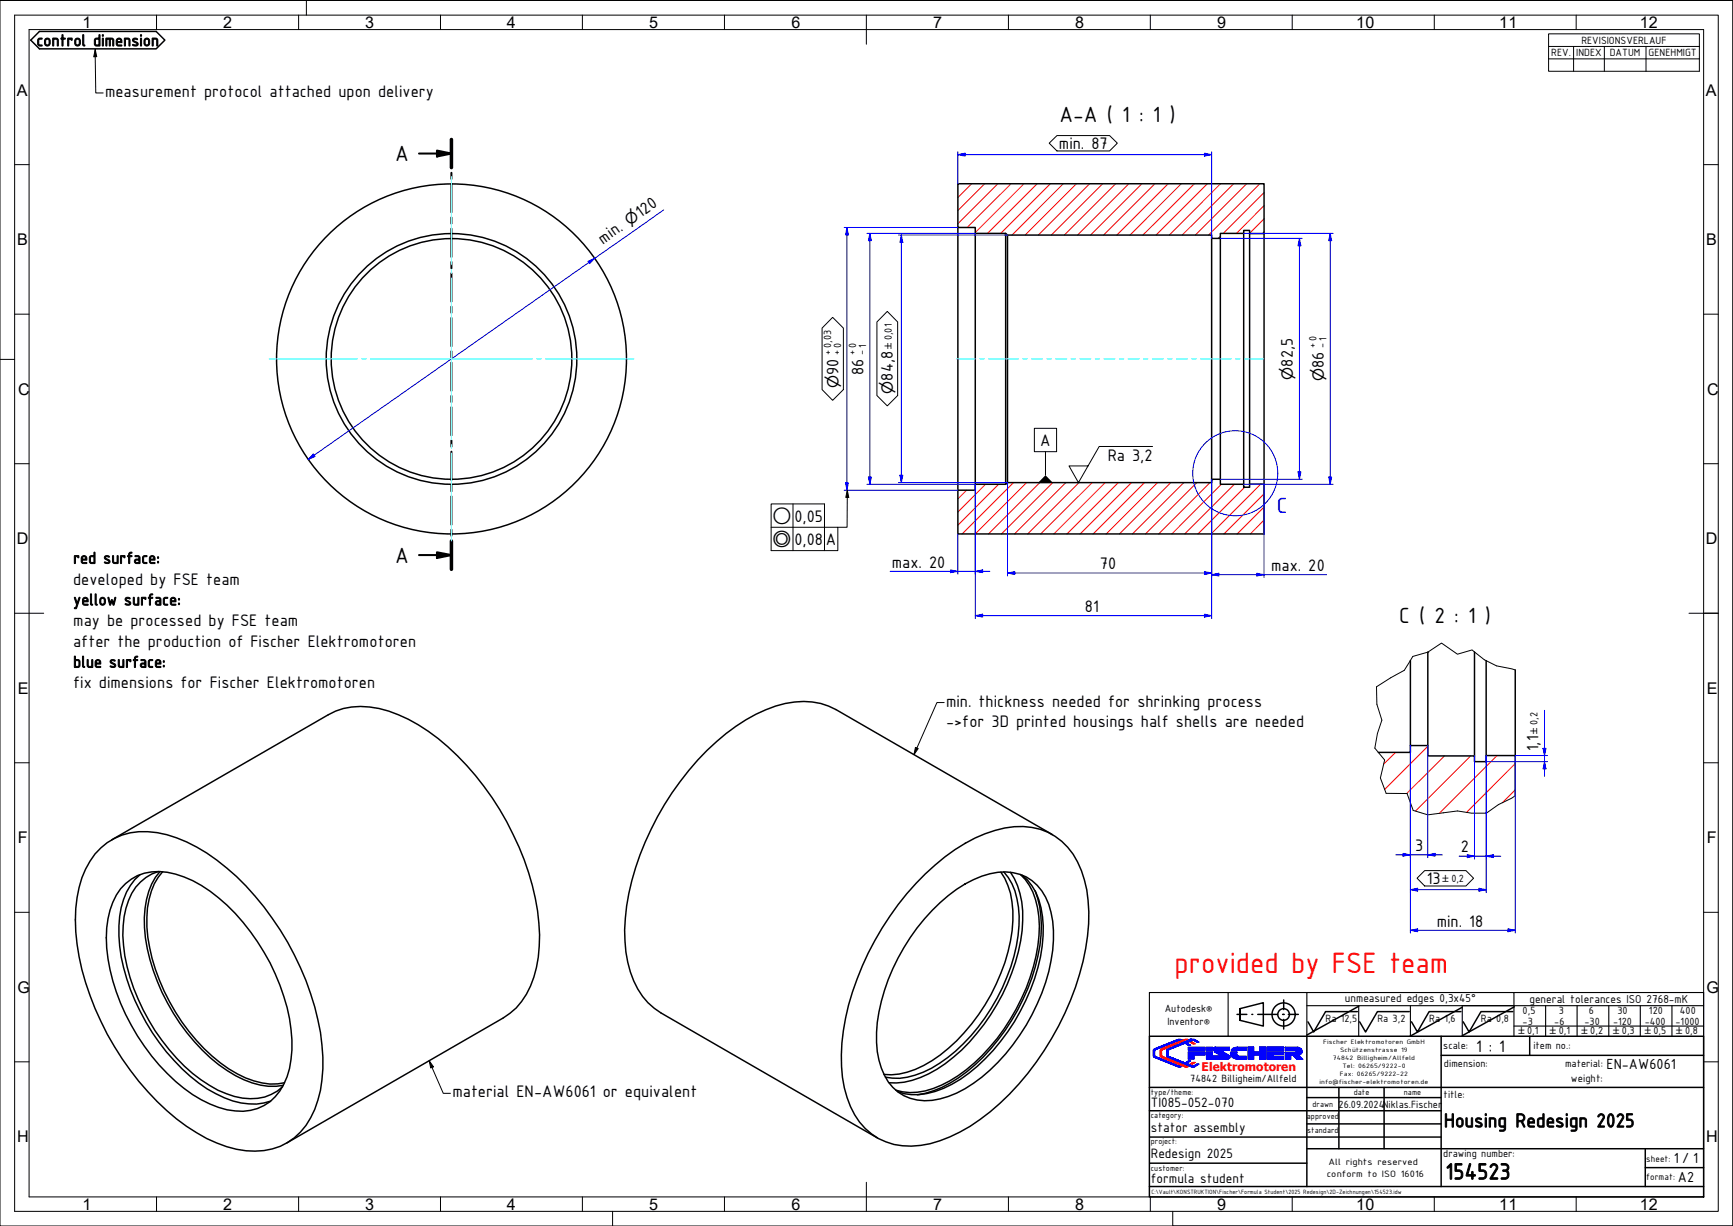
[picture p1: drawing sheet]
<svg xmlns="http://www.w3.org/2000/svg" width="594mm" height="420mm" viewBox="0 0 594 420" stroke-linecap="round" stroke-linejoin="round" font-family="sans-serif">
<!-- layer: Schraffur -->
<g fill="none" stroke="#f00" stroke-width=".34">
<path d="M328.6 63l-.2 .2M333.1 63l-4.7 4.7M337.6 63l-9.2 9.2M342.1 63l-13.7 13.7M346.6 63l-15.1 15M351 63l-16.7 16.7M355.5 63l-17 17M360 63l-17 17M364.5 63l-17.6 17.6M369 63l-17.6 17.6M373.5 63l-17.6 17.6M378 63l-17.6 17.6"/>
<path d="M382.5 63l-17.6 17.6M387 63l-17.6 17.6M391.5 63l-17.7 17.6M395.9 63l-17.6 17.6M400.4 63l-17.6 17.6M404.9 63l-17.6 17.6M409.4 63l-17.6 17.6M413.9 63l-17.6 17.6M418.4 63l-17.6 17.6M422.9 63l-17.6 17.6M427.4 63l-17.6 17.6M431.9 63l-17.6 17.6"/>
<path d="M433.3 79.5l-.5 .6M433.3 75l-4.9 5M433.3 70.5l-9.4 9.5M433.3 66l-13.9 14M418.3 81l-.7 .7M331.3 168l-2.9 3M337.8 166l-9.4 9.5M342.3 166l-13.9 14M347.4 165.4l-17.6 17.6M351.9 165.4l-17.6 17.6M356.4 165.4l-17.6 17.6M360.9 165.4l-17.6 17.6"/>
<path d="M365.4 165.4l-17.6 17.6M369.9 165.4l-17.6 17.6M374.4 165.4l-17.7 17.6M378.8 165.4l-17.5 17.6M383.3 165.4l-17.5 17.6M387.9 165.4l-17.6 17.6M392.3 165.4l-17.6 17.6M396.8 165.4l-17.6 17.6M401.3 165.4l-17.6 17.6M405.8 165.4l-17.6 17.6M410.3 165.4l-17.6 17.6M414.8 165.4l-17.6 17.6"/>
<path d="M415.9 164.3l-.5 .5M418.7 166l-17 17M423.2 166l-17.1 17M426.7 167l-16 16M432.2 165.9l-17 17.1M433.3 178.2l-4.7 4.8M433.3 173.8l-9.2 9.2M433.3 169.3l-13.7 13.7M433.3 182.7l-.2 .3M478.4 257.9l-4.1 4M489.5 255.8l-14.8 14.8M495.2 259.1l-13 12.8"/>
<path d="M504.1 259.1l-18.9 18.9M513.2 258.9l-19.8 19.8M519.4 270.7l-4.4 4.4M519.4 261.7l-16.7 16.7"/>
</g>
<!-- layer: Sichtbare Kanten(DIN) -->
<g fill="none" stroke="#000" stroke-width=".51">
<path d="M328.4 63h104.9v17.1h-4.9v-1.1h-2.1v1h-8v1.7h-2.9v-1.1h-70l-.7-.6h-10.4v-2h-5.9zM328.4 78v90M334.3 80v86M344.7 80v86M426.3 80v86M345.4 80.6v84.8M415.4 81.7v82.6M418.3 81.7v82.6M428.4 80.1v85.8M433.3 80.1v85.8M328.4 168h5.9v-2h10.4l.7-.6h70v-1.1h2.9v1.7h8v1h2.1v-1.1h4.9v17.1h-104.9zM483.5 226.4v29.1"/>
<path d="M489.5 223.5v32M505.5 223.4v35.7M509.5 226.4v32.5M519.4 229.6v29.3M472.5 257.9h11v-2.4h6v3.6h16v1.9h4v-2.1h9.9v13.8M34.6 290.6a21.8 21.8 0 0 1 19.2-5.3 54.9 54.9 0 0 1 27.3 15.1 97.6 97.6 0 0 1 29.3 57.7 44.3 44.3 0 0 1-3.9 25 21.3 21.3 0 0 1-22.2 11.3 50.2 50.2 0 0 1-27.2-13.8 97.6 97.6 0 0 1-30.7-57 46.8 46.8 0 0 1 2.9-25.7l3.3-5.2zM38.3 287.8l74.2-42.8a26.6 26.6 0 0 1 24.1 0 70.4 70.4 0 0 1 26.4 20.8 95.7 95.7 0 0 1 21.7 50.5 42.8 42.8 0 0 1-4.2 24.4 21 21 0 0 1-8 8.1l-74.2 42.9M48 299.8a21.2 21.2 0 0 0-7 14.2 60.6 60.6 0 0 0 9 36.3 68.8 68.8 0 0 0 21 22.9 29.1 29.1 0 0 0 16.9 5.2l4.9-1M54.3 298.7a16.5 16.5 0 0 0-11.1 12.6 47.1 47.1 0 0 0 2.6 27.5 69.5 69.5 0 0 0 23.1 31.3 31.2 31.2 0 0 0 16.9 6.4 14.9 14.9 0 0 0 11.1-4.1M54.9 298.7a24.3 24.3 0 0 0-5.4 15.8 64.8 64.8 0 0 0 12.2 36.2 55.1 55.1 0 0 0 21.9 19.4 22.7 22.7 0 0 0 13.5 1.9M55.8 298.7a23.6 23.6 0 0 0-5.4 15.7 60.1 60.1 0 0 0 9.7 32.4 57.3 57.3 0 0 0 24.1 22.6 22.5 22.5 0 0 0 13.3 1.7M317.2 299.5a56 56 0 0 1 27.2-15.7 22 22 0 0 1 26.3 14.6 53.7 53.7 0 0 1 .6 31 97.5 97.5 0 0 1-35.3 54.2 46.8 46.8 0 0 1-20.4 8.9 21.6 21.6 0 0 1-24.1-13.3 51 51 0 0 1-1.6-30.4 99.6 99.6 0 0 1 27.3-49.3z"/>
<path d="M343.1 298.9a25.6 25.6 0 0 1 4.1 16.5 64.8 64.8 0 0 1-27.7 48.1 25.8 25.8 0 0 1-16.5 4.7M344.1 298.8a22.5 22.5 0 0 1 5.3 15.2 61.9 61.9 0 0 1-14.1 38 47.5 47.5 0 0 1-21.6 16.5 18.4 18.4 0 0 1-10.2 .7M346.4 298.9a28.8 28.8 0 0 1 4 20 69.5 69.5 0 0 1-26.4 45.6 31.9 31.9 0 0 1-16.7 6.6h-2.6M349.8 299.7a21.4 21.4 0 0 1 6.3 14.3 57.5 57.5 0 0 1-7.7 31.8 60.1 60.1 0 0 1-25.7 26.1 21.2 21.2 0 0 1-15.6 1.7M350.5 300a20.1 20.1 0 0 1 6.9 14.2 55.3 55.3 0 0 1-7.6 32.4 62.4 62.4 0 0 1-23.5 25 24.6 24.6 0 0 1-16.4 3.2l-2.2-.7M360.8 286l-74.2-42.8a26.9 26.9 0 0 0-24.1 0 72.2 72.2 0 0 0-29.3 24.6 92.1 92.1 0 0 0-19.1 50.9 38.3 38.3 0 0 0 6.2 22.8l1.8 2.1 4.5 3.5 74.2 42.9M43.1 302.8a17.1 17.1 0 0 1 17.1-3.2 48.5 48.5 0 0 1 23.1 16.5 71.6 71.6 0 0 1 16.8 40.3 27 27 0 0 1-5.7 19.4 16.5 16.5 0 0 1-16.5 4.5 45.9 45.9 0 0 1-23.4-15.3 70 70 0 0 1-18.1-43.6 27.2 27.2 0 0 1 4.9-16.8zM319.5 312a39.7 39.7 0 0 1 22.6-13.1 15.6 15.6 0 0 1 17.4 11.1 43.5 43.5 0 0 1-1 26.7 69.9 69.9 0 0 1-24.8 34.6 29.8 29.8 0 0 1-16.8 5.9 15.4 15.4 0 0 1-14.8-11.1 38.6 38.6 0 0 1 0-23 71.3 71.3 0 0 1 17.4-31.1zM354.8 305.3a40.5 40.5 0 0 1 .1 26 70.7 70.7 0 0 1-26.3 38.1 33.3 33.3 0 0 1-14.1 5.8"/>
<circle cx="154.8" cy="123" r="60"/>
<circle cx="154.8" cy="123" r="43"/>
<circle cx="154.8" cy="123" r="41.2"/>
</g>
<!-- layer: Bruchlinien(DIN) -->
<path d="M489.5 223.5h.1M519.4 229.6l-1.2-.4a22.4 22.4 0 0 1-13.6-6.5l-5 1.5-5.4-3.8-4.7 3.1-5.2 1.5-2.9 4.7-4.6 2.6-4.9 3.1 .1 5.9 1.7 5.5-1.5 4.6-.9 5 3.4 4.1-1.5 6.1 2 5.3h7.1l2.1 5.8 5.1 1.6 10.1-1.4 4.8 .8h5.1l4.2-2.9 5.7-3.1" fill="none" stroke="#000" stroke-width=".34"/>
<!-- layer: Schraffur -->
<g fill="#00f">
<path d="M407.4 360.5h5.7v1h-3.8v1.4h-1.9z" fill-rule="evenodd"/>
<path d="M407.4 358.9h5.7v1h-5.7z" fill-rule="evenodd"/>
<path d="M413.6 358.9h1.9v1h-1.9z" fill-rule="evenodd"/>
<path d="M413.6 360.5h1.9v2.5h-1.9z" fill-rule="evenodd"/>
<path d="M415.9 359.2l.5-.3h5v1h-5.4z" fill-rule="evenodd"/>
<path d="M416.2 360.5h3.1l2.1 1.2a.79 .79 0 0 1 0 1 .79 .79 0 0 1-.8 .3h-4.5v-1.1h2.7z" fill-rule="evenodd"/>
<path d="M422 360.5h2.1l-.1 .3a1.04 1.04 0 0 0 .7 1.2h2.5v1h-2.9a2.84 2.84 0 0 1-2.4-1.3z" fill-rule="evenodd"/>
<path d="M422.3 359.6l1.4-.7h3.5v1h-5.1z" fill-rule="evenodd"/>
<path d="M427.9 358.8h1.9v4.2h-1.9z" fill-rule="evenodd"/>
<path d="M430.1 360.5h1.8v-1.7h2.1v4.2h-2.1v-1.5h-1.8z" fill-rule="evenodd"/>
<path d="M434.5 360.5h5.5v1h-3.6v.6h3.6v.9h-5.5z" fill-rule="evenodd"/>
<path d="M434.5 358.8h5.5v1.2h-5.5z" fill-rule="evenodd"/>
<path d="M440.6 358.9h4.2a1.52 1.52 0 0 1 1.5 1.9l-1.1 .8 1.4 1.4h-2l-1.4-1.4h-.7v1.4h-1.9v-2.4h3.6a.32 .32 0 0 0 .3-.3 .32 .32 0 0 0-.3-.3h-3.6z" fill-rule="evenodd"/>
</g>
<!-- layer: Schnittansichtslinien(DIN) -->
<g fill="none" stroke="#000" stroke-width=".7">
<path d="M143.6 52.6h11.1M149.8 51.6l4.9 1-4.9 1zM154.7 47.8v9.6M154.7 59.2v2.1M154.7 63v9.7M154.7 74.5v2.1M154.7 78.3v9.8M154.7 89.8v2.1M154.7 93.6v9.8M154.7 105.1v2.1M154.7 108.9v9.8M154.7 120.4v2.1"/>
<path d="M154.7 124.2v9.7M154.7 135.7v2.1M154.7 139.6v9.6M154.7 151v2.1M154.7 154.8v9.7M154.7 166.3v2.1M154.7 170.1v9.7M143.6 190.2h11.1M149.8 189.3l4.9 .9-4.9 1zM154.7 181.5v2.1M154.7 185.4v9.7"/>
</g>
<path d="M154.7 47.8v9.6M154.7 185.4v9.7" fill="none" stroke="#000" stroke-width="1.2"/>
<path d="M149.8 51.6l4.9 1-4.9 1zM149.8 189.3l4.9 .9-4.9 1z" fill="#000"/>
<!-- layer: Detailkreislinien(DIN) -->
<circle cx="423.4" cy="162.2" r="14.6" fill="none" stroke="#00f" stroke-width=".34"/>
<!-- layer: Skizziergeometrie(DIN) -->
<g fill="none" stroke="#000" stroke-width=".51">
<path d="M10.5 13.8l3-3h40l3 3-3 2.9h-40zM424.1 347.6h3.3M425.1 345.7v4l8 1.9v-8l-8 2.1v4M429.1 347.6h.4M431.2 347.6h6.8M439.7 347.6h.5M440.1 342.7v3.3M440.1 349.4v3.3M441.6 347.6h3.5M448 355.1v51.5M465.3 346.7h-10.9l-4.1 7-1.9-3.5M465.8 344.8l-17.9 10"/>
<path d="M483.1 346.7h-10.9l-4.1 7-2-3.5M500.8 346.7h-10.9l-4 7-2-3.5M501.2 345.2l-17.8 9.9M518.6 346.7h-10.9l-4.1 7-2-3.5M519.1 345l-17.8 9.9M524.4 355.1v6.6"/>
<circle cx="440" cy="347.7" r="4"/>
<circle cx="440" cy="347.7" r="2"/>
</g>
<g fill="none" stroke="#000" stroke-width=".34">
<path d="M0 .2h594v420h-594zM5 5.2h584v409.9h-584zM10 10.1h574v400.1h-574zM53.7 5.2v4.9M102.4 5.2v4.9M105 .2v5M151 5.2v4.9M199.6 5.2v4.9M248.3 5.2v4.9M297 5.2v10M345.7 5.2v4.9M394.3 5.2v4.9"/>
<path d="M443 5.2v4.9M491.7 5.2v4.9M540.3 5.2v4.9M5 56.4h5M584 56.4h5M5 107.7h5M584 107.7h5M0 123.2h5M5 158.9h5M584 158.9h5M5 210.2h10M579 210.2h10"/>
<path d="M5 261.4h5M584 261.4h5M5 312.7h5M584 312.7h5M5 363.9h5M584 363.9h5M53.7 410.2v4.9M102.4 410.2v4.9M151 410.2v4.9M199.6 410.2v4.9M210 415.1v5.1M248.3 410.2v4.9"/>
<path d="M297 405.2v9.9M345.7 410.2v4.9M394.3 410.2v4.9M402 415.1v5.1h192M443 410.2v4.9M491.7 410.2v4.9M540.3 410.2v4.9"/>
</g>
<g fill="none" stroke="#000" stroke-width=".38">
<path d="M421 340.1v15M448 340.1h-54v15M448 355.1v-15h71v15M448 344.7h136M465.8 344.7v10.4M483.5 344.7v10.4M501.3 344.7v10.4M519 340.1h65v15M519 351.6h65M529.8 344.7v10.4M540.6 344.7v10.4M551.5 344.7v10.4"/>
<path d="M562.3 344.7v10.4M573.2 344.7v10.4"/>
</g>
<g fill="none" stroke="#00f" stroke-width=".38">
<path d="M407 356.6l.5 .2-.4-.2M407.2 356.5l.4 .3M407.3 356.5l.4 .2M407.4 356.5l.4 .2M407.4 356.4l.5 .3M408 356.6l-.5-.2 .4 .3M408.3 356.4l1.4 .1zM408.5 356.7h1M409.5 356.5l1.1 .5zM409.6 356.5l.7 .4-1-.5-1 .1h1.3h-1.2M409.7 356.4l1.1 .6h-.6l-1-.5-.7 .1M409.7 356.4l-1.5-.1 .4-.1a2.67 2.67 0 0 1 2.4 1h-.8l-.8-.5"/>
<path d="M409.8 356.4l1.1 .7h-.7l-.8-.4M400.6 362.2l7.9 3.2M400.6 362.2l7.8 3.2M400.6 362.1l8 3.1M400.7 362.3l7.7 3.1M400.8 362.1l7.7 3.1M400.8 362.2l7.6 3M407.5 365.2l.4-.2-.4 .2M407.7 364.8l-.4 .3 .4-.3M407.9 364.9l-.5 .3M408.1 365l-.5 .2M408.1 365l-.4 .3"/>
<path d="M408.2 365l-.4 .3M408.3 365.4h1.4zM408.4 365.5l-7.9-3.1 7.9 3.2M409.4 365.1h-.9M409.5 365.2h-1M409.5 365.3h-1.1M409.6 365.3h-1.2M409.7 365.3h-1.4M409.7 365.4l-1.4 .1M409.8 365.5l-.8 .2-.8-.2"/>
</g>
<g fill="none" stroke="#f00" stroke-width=".34">
<path d="M398 360v1.8v-1.7M398.2 359.4l-.4 .5-.1 2 .5 .5-.4-.4M398.3 359.5l-.5 .4v2l.3 .3 8 3.3-7.9-3.1M398.3 359.5l-.4 .4v2M398.3 359.5l-.4 .4M398.3 359.6l-.3 .3M398.3 359.7l-.3 .2M398.4 359.7l-.3 .3v1.9M398.4 359.6l-.4 .5M398.5 359.6l7.7-3.1-7.9 3.2M398.5 359.7l-.4 .4v1.7M406 356.4l1.4 .1"/>
<path d="M406.1 356.2l-7.9 3.3 7.9-3.2M406.1 356.3l-7.8 3.2M406.2 356.4l-7.9 3.2M406.3 356.7l-8.1 3.3M406.3 356.6l-7.8 3M406.3 356.7l-7.8 3M406.3 356.6l-8 3.2M406.3 356.6l1-.1-1 .2M406.3 356.7l-7.8 3-.3 .4M407.2 356.5l-.8 .2M407.2 356.5h.1M407.3 356.5h.1"/>
<path d="M407.3 356.5h-1.3M407.3 356.5l-1 .1M407.4 356.4h.1M407.4 356.4l-1.1 .1M407.4 356.4v.1M407.5 356.4l-1.5-.1 .7-.1 .8 .2M407.7 357l1.2 .7M407.8 356.9l1.1 .8M408 356.8l1.1 .7-1.2-.6M408.1 356.8l1.3 .8h-.5l-1-.7M408.1 356.8l1.1 .8M408.1 356.8l1.4 .9-1.4-.9"/>
<path d="M408.2 356.8l1.4 .9M408.2 356.8l1.6 .9h-.9M397.9 361.9l.4 .4 7.9 3.1M398 361.9l.3 .3-.4-.3M398 361.8l.5 .4M398 360.1l.1 1.7M398 361.9l.3 .3M398.1 361.8l.4 .4M398.1 361.9l.3 .2M398.1 360v1.8M398.2 361.9l.2 .2M398.2 362.4l7.9 3.2"/>
<path d="M398.3 362.2l7.9 3.2-7.9-3.2M398.3 362.1l7.9 3.1-7.7-3.1M398.3 362.1l8 3.1M398.4 362l7.9 3.2M398.5 362.2l7.9 3.3 .9-.2M398.5 362.2l7.6 3M398.6 362.1l-.5-.4 .4 .4M404.9 365.1l.5-.3-.3 .3M405.1 365.2l.5-.3-.3 .3M405.3 364.8l-.4 .2M405.5 364.8l-.4 .4M405.5 364.9l-.4 .3"/>
<path d="M405.7 365l-.4 .2M405.8 365l-.5 .2M405.8 365l-.4 .3M406 365.3l1.4 .1h-1.4M406.2 365.2h1l-.5 .2zM407.2 365.1h-1M407.2 365.2h.2M407.2 365.1l-1 .1M407.4 365.3h.3M407.4 365.2l-.1 .1 .2-.1M407.5 365.4l-1.5 .1M407.7 365.4l-1 .3-.7-.2"/>
<path d="M407.9 364.9l1.4-.7-1.2 .8M407.9 364.9l1.2-.6-1.1 .7M408.9 364.1h.9l-1.6 .9M408.9 364.2h.6l-1.4 .8 1.3-.8M408.9 364.2l-1.1 .7M408.9 364.1l-1.1 .7 1.1-.6M408.9 364.1l-1.2 .7M409.2 364.2l-1.1 .8M409.6 364.1l-1.4 .9"/>
</g>
<g fill="none" stroke="#00f" stroke-width=".34">
<path d="M395.6 360v1.9M395.8 359.4l-.4 .5v2l.4 .5-.4-.4M395.9 359.5l-.5 .4v2l.5 .4M395.9 359.5l-.4 .4v2M395.9 359.5l-.4 .4 8.3-3.4-7.9 3.1M395.9 359.7l-.3 .2M396 359.7l-.3 .3 .1 2 8.1 3.3M396.1 359.5l-.5 .6M396.2 359.7l-.5 .4M396.2 359.7l-.4 .4 .1 1.6M400.5 359.5l-.5 .4 .1 2 .4 .4M400.5 359.5l-.4 .4v2"/>
<path d="M400.5 359.6l-.3 .3M400.8 359.6l-.5 .5M400.8 359.7l-.4 .4M403.7 356.4l1.4 .1M403.7 356.2l-7.9 3.2M403.8 356.5h1.1h-1.1M403.8 356.5l-7.7 3.1-.4 .5M403.8 356.3l-7.9 3.2M403.9 356.5l-8 3.2M403.9 356.7h.9M404.8 356.6v.1M404.8 356.7h.1"/>
<path d="M404.8 356.7l-.7-.1-7.9 3.1M404.9 356.6l-.8-.1-8.4 3.5 .1 2 8.1 3.2M404.9 356.6l.1 .1M404.9 356.5l.2 .2M405 356.5l.2 .1-.8-.3-.7 .2M405.1 356.7l-.2-.2 .2 .2M405.1 356.5h.2M405.1 356.4h-1.5l.8-.2 1 .3M405.5 357l1.9 1.2M405.6 357l1.8 1.1M405.9 356.9l2 1.3M405.9 356.8l2.2 1.4-.7-.1"/>
<path d="M406 356.8l2.2 1.4h-.8l-2-1.2 2 1.2M407.4 358.9h5.7v1h-5.7zM407.5 358.1l-1.9-1.1 2.2 1.1M408.3 356l-8 3.5-.3 .4v2.1l.5 .4M408.3 356.1l-7.8 3.4M408.4 356.5l-7.6 3-.5 .6M408.4 356.3l-7.8 3.3M408.4 356.2l-7.8 3.4M408.4 356.4l-7.9 3.5-.1 1.9M408.4 356.5l-7.6 3.1M408.4 356.3l-7.8 3.4M408.5 356.7l-7.7 3"/>
<path d="M413.6 358.9h1.9v1h-1.9zM416.6 358.9h4.8v1l-5.4-.1-.1-.5M416.6 358.8l-.8 .5M422.8 359.2l-.7 .7h5.1v-1h-3.4l-1 .3M427.9 358.8h1.9v4.2h-1.9zM434.5 358.8h5.5v1.2h-5.5zM444.2 359.9l.3 .3-.3 .4M446.1 359.5a1.29 1.29 0 0 1 .2 1.3 1.29 1.29 0 0 1-1.1 .8M446.1 359.5l-1.3-.6h-4.2v1.1h3.6M395.5 361.9l.4 .4 7.9 3.1M395.5 361.9l8.3 3.5-7.9-3.2M395.6 361.8l.5 .5 7.6 3"/>
<path d="M395.6 361.9l.3 .3zM395.7 361.8l.4 .4-.4-.5 8.1 3.5h1M395.8 362.4l7.9 3.2M395.9 362.3l7.9 3.2M395.9 362.4l7.8 3.1M400.1 361.9l.4 .4M400.2 361.9l.3 .3M400.2 361.9l.4 .3M400.3 361.9l.3 .2M400.3 361.9v-1.9l.3-.3-.4 .2v2l.6 .4M400.3 361.8l.5 .4M400.4 361.8l.2 .3"/>
<path d="M400.4 361.8l.4 .4M400.4 361.8l.4 .3M400.5 360.1l-.1 1.7 .4 .3M403.9 365.1h1l-.1 .1M404.9 365.2h-1.1M404.9 365.3h-1.1M405 365.3l.2-.1-.8 .3-.7-.2M405 365.2h-.1M405.1 365.5l.3-.2-.3 .2M405.1 365.2l-.2 .1M405.1 365.5l-.7 .2-.8-.2M405.3 365.2l-.2 .2 .2-.2"/>
<path d="M405.3 365.3l-.9 .3-.7-.2h1.4M405.5 364.8l2.3-1.1-2.1 1.3M407.4 360.5h5.7v1h-3.8v1.4h-1.9zM407.4 363.6l-2 1.2 2-1.2h.8l-2.3 1.4M407.4 363.8h.2l-1.9 1.1M407.5 363.8l-1.9 1.1M408.1 363.6l-2.3 1.4 2.1-1.4h-.5l-2 1.2M409.6 365.3l.7-.4-.7 .5M409.7 365.4l.8-.6-1 .5 .7-.5h.6l-1.1 .6 1.2-.7h-.7l-.8 .5 .8-.5h.8l-1.2 .8M413.6 360.5h1.9v2.5h-1.9zM420.6 363l.8-.2a.6 .6 0 0 0 0-1l-2.1-1.3h-3.1l2.6 1.4h-2.7v1.1h4.5M421.9 360.6a2 2 0 0 0 2.4 2.4h2.9v-1h-2.5"/>
<path d="M422 360.5h2.1M424 360.5v.9l.7 .6M430.1 360.5h1.8v-1.7h2.1v4.2h-2.1v-1.5h-1.8zM434.5 360.5h5.5v1h-3.6v.6h3.6v.9h-5.5zM444.2 360.6h-3.6v2.4h1.9v-1.4h.7l1.4 1.4h2l-1.4-1.4"/>
</g>
<path d="M404.9 356.7l.5 .3M405.1 356.7l.5 .2M405.2 356.7l.4 .2M405.3 356.6l.4 .2M405.4 356.5l.4 .3-.4-.3M405.4 356.6l.4 .2" fill="none" stroke="#f00" stroke-width=".51"/>
<!-- layer: Sichtbare Kanten(DIN) -->
<g fill="none" stroke="#000" stroke-width=".51">
<path d="M394 355.1h190v55.1h-190zM494 355.1v51.5M394 372.7h190M448 376.2h46M459 372.7v21M474.5 372.7v21M494 361.7h90M394 380.7h100M394.1 389.7h99.9M394.1 398.6h53.9M448 385.2h46M448 393.7h136"/>
<path d="M564 393.7v12.9M394 406.6h190M564 400.2h20"/>
</g>
<!-- layer: Symbole(DIN) -->
<path d="M530.9 15.9v-4.3h51.6v4.3M539.4 15.9v8.5M550 15.9v8.5M564.3 15.9v8.5M582.5 15.9h-51.6v4.3M582.5 15.9v8.5h-51.6v-4.2M530.9 20.2h51.6" fill="none" stroke="#000" stroke-width=".34"/>
<path d="M304.2 106.7l3.5 3.6v25.3l-3.5 3.5-3.6-3.5v-25.3z" fill="none" stroke="#000" stroke-width=".34"/>
<path d="M309 162.9v2.5" fill="none" stroke="#00f" stroke-width=".34"/>
<path d="M308.5 162.9h1l-.5 2.5z" fill="#00f"/>
<path d="M309 80.6v2.5M308.5 162.9h1l-.5 2.5z" fill="none" stroke="#00f" stroke-width=".34"/>
<path d="M309 80.6l.5 2.5h-1z" fill="#00f"/>
<path d="M412.9 53h2.5M308 80.6h37.4M309 80.6l.5 2.5h-1zM309 83.1v79.8M308 165.4h37.4" fill="none" stroke="#00f" stroke-width=".34"/>
<!-- layer: Mittellinie(DIN) -->
<g fill="none" stroke="#0ff" stroke-width=".34">
<path d="M327.9 123h6.5M335.9 123h1.5M338.9 123h10.2M350.6 123h1.5M353.6 123h3.8M358.9 123h1.5M361.9 123h3.8M367.2 123h1.5M370.2 123h3.8M375.5 123h1.4M378.5 123h3.7M383.7 123h1.6"/>
<path d="M386.7 123h3.8M392 123h1.5M395 123h3.8M400.3 123h1.5M403.3 123h3.8M408.6 123h1.5M411.5 123h10.6M423.5 123h1.6M426.6 123h6.7"/>
</g>
<!-- layer: Symbole(DIN) -->
<path d="M395.1 153h-18.3l-7.1 12.4-3.2-5.7h6.5" fill="none" stroke="#000" stroke-width=".34"/>
<path d="M359.7 49.1l2.6-2.6h18.1l2.6 2.6-2.6 2.6h-18.1z" fill="none" stroke="#000" stroke-width=".34"/>
<path d="M412.9 52.5l2.5 .5-2.5 .5z" fill="#00f"/>
<path d="M328.4 53h2.4M412.9 52.5l2.5 .5-2.5 .5z" fill="none" stroke="#00f" stroke-width=".34"/>
<path d="M328.4 53l2.4-.5v1z" fill="#00f"/>
<path d="M328.4 53l2.4-.5v1zM328.4 52v11M330.8 53h82.1M415.4 52v29.7M412.9 196.4h2.5" fill="none" stroke="#00f" stroke-width=".34"/>
<path d="M412.9 195.9l2.5 .5-2.5 .5z" fill="#00f"/>
<path d="M345.4 196.4h2.5M412.9 195.9l2.5 .5-2.5 .5z" fill="none" stroke="#00f" stroke-width=".34"/>
<path d="M345.4 196.4l2.5-.5v1z" fill="#00f"/>
<path d="M345.4 165.4v32M415.4 164.3v33.1M345.4 196.4l2.5-.5v1zM347.9 196.4h65M412.9 211h2.5" fill="none" stroke="#00f" stroke-width=".34"/>
<path d="M412.9 210.5l2.5 .5-2.5 .5z" fill="#00f"/>
<path d="M334.3 211h2.6M412.9 210.5l2.5 .5-2.5 .5z" fill="none" stroke="#00f" stroke-width=".34"/>
<path d="M334.3 211l2.6-.5v1z" fill="#00f"/>
<path d="M290.3 78v2.5M334.3 166v46M415.4 164.3v47.7M334.3 211l2.6-.5v1zM336.9 211h76" fill="none" stroke="#00f" stroke-width=".34"/>
<path d="M285.4 108.8l3.7 3.6v21.1l-3.7 3.7-3.6-3.7v-21.1z" fill="none" stroke="#000" stroke-width=".34"/>
<path d="M290.3 78l.5 2.5h-.9z" fill="#00f"/>
<path d="M290.3 78l.5 2.5h-.9zM290.3 165.5v2.5" fill="none" stroke="#00f" stroke-width=".34"/>
<path d="M289.9 165.5h.9l-.5 2.5z" fill="#00f"/>
<path d="M289.4 78h39M298.2 80v2.5M290.3 80.5v85M289.4 168h39M289.9 165.5h.9l-.5 2.5z" fill="none" stroke="#00f" stroke-width=".34"/>
<path d="M298.2 80l.5 2.5h-1z" fill="#00f"/>
<path d="M298.2 80l.5 2.5h-1zM298.2 163.5v2.5" fill="none" stroke="#00f" stroke-width=".34"/>
<path d="M297.7 163.5h1l-.5 2.5z" fill="#00f"/>
<path d="M297.2 80h37.1M203.9 88.5l-2 1.5M298.2 82.5v81M297.2 166h37.1M297.7 163.5h1l-.5 2.5z" fill="none" stroke="#00f" stroke-width=".34"/>
<path d="M201.5 89.6l2.4-1.1-1.8 1.8z" fill="#00f"/>
<path d="M201.5 89.6l2.4-1.1-1.8 1.8zM107.7 156l-2 1.5" fill="none" stroke="#00f" stroke-width=".34"/>
<path d="M107.4 155.6l.6 .8-2.3 1.1z" fill="#00f"/>
<path d="M227.5 71.9l-23.6 16.6M201.9 90l-94.2 66M445.5 81.7v2.5M107.4 155.6l.6 .8-2.3 1.1z" fill="none" stroke="#00f" stroke-width=".34"/>
<path d="M445.5 81.7l.5 2.5h-1.1z" fill="#00f"/>
<path d="M445.5 81.7l.5 2.5h-1.1zM445.5 161.7v2.6" fill="none" stroke="#00f" stroke-width=".34"/>
<path d="M444.9 161.7h1.1l-.5 2.6z" fill="#00f"/>
<path d="M456 80v2.5M418.3 81.7h28.1M445.5 84.2v77.5M418.3 164.3h28.1M444.9 161.7h1.1l-.5 2.6z" fill="none" stroke="#00f" stroke-width=".34"/>
<path d="M456 80l.5 2.5h-1z" fill="#00f"/>
<path d="M456 80l.5 2.5h-1zM456 163.5v2.5" fill="none" stroke="#00f" stroke-width=".34"/>
<path d="M455.5 163.5h1l-.5 2.5z" fill="#00f"/>
<path d="M426.3 80h30.7M456 82.5v81M426.3 166h30.7M455.5 163.5h1l-.5 2.5zM480.9 293h2.6" fill="none" stroke="#00f" stroke-width=".34"/>
<path d="M480.9 292.5l2.6 .5-2.6 .4z" fill="#00f"/>
<path d="M480.9 292.5l2.6 .5-2.6 .4zM489.5 293h2.4" fill="none" stroke="#00f" stroke-width=".34"/>
<path d="M489.5 293l2.4-.5v.9z" fill="#00f"/>
<path d="M483.5 255.5v38.4M489.5 255.5v38.4M478.5 293h2.4M483.5 293h6M489.5 293l2.4-.5v.9zM491.9 293h2.6M483.5 304.9h2.5" fill="none" stroke="#00f" stroke-width=".34"/>
<path d="M485.8 301l2.6-2.6h14.1l2.6 2.6-2.6 2.6h-14.1z" fill="none" stroke="#000" stroke-width=".34"/>
<path d="M483.5 304.9l2.5-.5v1z" fill="#00f"/>
<path d="M483.5 304.9l2.5-.5v1zM507 304.9h2.5" fill="none" stroke="#00f" stroke-width=".34"/>
<path d="M507 304.4l2.5 .5-2.5 .5z" fill="#00f"/>
<path d="M483.5 255.5v50.4M509.5 258.9v47M483.5 318.8h2.5M486 304.9h21M507 304.4l2.5 .5-2.5 .5z" fill="none" stroke="#00f" stroke-width=".34"/>
<path d="M483.5 318.8l2.5-.5v1z" fill="#00f"/>
<path d="M483.5 318.8l2.5-.5v1zM517 318.8h2.4" fill="none" stroke="#00f" stroke-width=".34"/>
<path d="M517 318.3l2.4 .5-2.4 .5z" fill="#00f"/>
<path d="M483.5 255.5v64.3M519.4 258.9v60.9M503 293.4h2.5M486 318.8h31M517 318.3l2.4 .5-2.4 .5z" fill="none" stroke="#00f" stroke-width=".34"/>
<path d="M503 292.9l2.5 .5-2.5 .5z" fill="#00f"/>
<path d="M503 292.9l2.5 .5-2.5 .5zM509.5 293.4h2.4" fill="none" stroke="#00f" stroke-width=".34"/>
<path d="M509.5 293.4l2.4-.5v1z" fill="#00f"/>
<path d="M505.5 259.1v35.3M509.5 258.9v35.5M529.5 261v2.5M500.2 293.4h2.8M505.5 293.4h4M509.5 293.4l2.4-.5v1zM511.9 293.4h2.6" fill="none" stroke="#00f" stroke-width=".34"/>
<!-- layer: Symbole(DIN) -->
<path d="M32.6 16.9l.5 2.5-1 .1zM290.4 168l.6 2.5h-1.1zM358.4 162.9l2.5 2.5h-5zM313.8 256.1l1 .4-1.5 2.1zM147.1 363.5l1.5 2.1-1 .4z" fill="#000"/>
<path d="M32.6 16.9l.5 2.5-1 .1zM32.6 16.9l.2 15h2.6M354.6 146.8h7.6v8h-7.6zM358.4 154.8v8.1M271.8 172.7v16M290.4 168l.6 2.5h-1.1zM290.4 168v12.7h-3.2M264.4 180.7h22.8v8h-22.8v-16h18.2v16M313.8 256.1l1 .4-1.5 2.1zM323.7 240.8h-2.5l-7.9 17.8M147.1 363.5l1.5 2.1-1 .4zM147.1 363.5l4.9 11.2h2.4" fill="none" stroke="#000" stroke-width=".34"/>
<!-- layer: Mittelpunktmarkierung(DIN) -->
<path d="M154.7 60.5v30.2M154.7 92.2v1.5M154.7 95.2v55.5M92.3 123h30.2M124 123h1.5M127 123h55.5M184 123h1.5M187 123h30.3M154.7 152.3v1.4M154.7 155.2v30.3" fill="none" stroke="#0ff" stroke-width=".34"/>
<path d="M529.5 261l.5 2.5h-1z" fill="#00f"/>
<path d="M529.5 256.5v2.4M529.5 261l.5 2.5h-1z" fill="none" stroke="#00f" stroke-width=".34"/>
<path d="M529 256.5h1l-.5 2.4z" fill="#00f"/>
<path d="M430.8 197h2.5M519.4 258.9h11.1M529 256.5h1l-.5 2.4zM529.5 243.4v13.1M529.5 258.9v2.1M509.5 261h21M529.5 263.5v2.5" fill="none" stroke="#00f" stroke-width=".34"/>
<path d="M430.8 196.4l2.5 .6-2.5 .4z" fill="#00f"/>
<path d="M415.4 197h2.4M430.8 196.4l2.5 .6-2.5 .4z" fill="none" stroke="#00f" stroke-width=".34"/>
<path d="M415.4 197l2.4-.6v1z" fill="#00f"/>
<path d="M415.4 164.3v33.6M433.3 165.9v32M334.3 195.8h2.6M415.4 197l2.4-.6v1zM417.8 197h13M433.3 197h21.4" fill="none" stroke="#00f" stroke-width=".34"/>
<path d="M334.3 195.8l2.6-.5v1z" fill="#00f"/>
<path d="M325.8 195.8h2.6M334.3 195.8l2.6-.5v1z" fill="none" stroke="#00f" stroke-width=".34"/>
<path d="M325.8 195.3l2.6 .5-2.6 .5z" fill="#00f"/>
<path d="M334.3 166v30.8M305.1 195.8h20.7M325.8 195.3l2.6 .5-2.6 .5zM328.4 195.8h5.9M328.4 183v13.8M336.9 195.8h2.4" fill="none" stroke="#00f" stroke-width=".34"/>
<text font-size="10.9" fill="#f00" x="402.7" y="333.3">provided by FSE team</text>
<text font-size="8.4" x="495.5" y="404.2">154523</text>
<g font-size="8.1">
<text x="363.2" y="41.8">A-A ( 1 : 1 )</text>
<text x="135.4" y="55.2">A</text>
<text x="135.4" y="192.9">A</text>
<text x="479.6" y="213.3">C ( 2 : 1 )</text>
</g>
<text font-size="8.1" fill="#00f" x="437.7" y="175.9">C</text>
<text font-size="7.2" x="495" y="386.3">Housing Redesign 2025</text>
<g font-size="6.2">
<text x="36" y="33.3">measurement protocol attached upon delivery</text>
<text x="363" y="51.1">min. 87</text>
<text x="219.5" y="74.8" transform="rotate(-35 219.5 74.8)">120</text>
<text x="206.7" y="83.8" transform="rotate(-35 206.7 83.8)">min.</text>
<text x="443.2" y="125.6" transform="rotate(-90 443.2 125.6)">82,5</text>
<text x="287.5" y="128.4" transform="rotate(-90 287.5 128.4)">90</text>
<text x="296" y="128.4" transform="rotate(-90 296 128.4)">86</text>
<text x="306.1" y="130.4" transform="rotate(-90 306.1 130.4)">84,8</text>
<text x="453.8" y="126.2" transform="rotate(-90 453.8 126.2)">86</text>
<text x="356.6" y="152.8">A</text>
<text x="379.7" y="158.2">Ra 3,2</text>
<text x="272.4" y="178.7">0,05</text>
<text x="272.4" y="186.7">0,08</text>
<text x="283.1" y="186.7">A</text>
<text x="305.7" y="194.5">max. 20</text>
<text x="377.1" y="195.1">70</text>
<text x="435.7" y="195.7">max. 20</text>
<text x="25.1" y="200.3">developed by FSE team</text>
<text x="371.9" y="209.7">81</text>
<text x="25.1" y="214.5">may be processed by FSE team</text>
<text x="25.1" y="221.7">after the production of Fischer Elektromotoren</text>
<text x="25.1" y="235.9">fix dimensions for Fischer Elektromotoren</text>
<text x="324.3" y="242.2">min. thickness needed for shrinking process</text>
<text x="324.3" y="249.3">-&gt;for 3D printed housings half shells are needed</text>
<text x="527.4" y="257.5" transform="rotate(-90 527.4 257.5)">1,1</text>
<text x="485.1" y="291.7">3</text>
<text x="500.8" y="292.1">2</text>
<text x="489.1" y="303">13</text>
<text x="492.5" y="317.5">min. 18</text>
<text x="506" y="360.4">1 : 1</text>
<text x="155.1" y="376.1">material EN-AW6061 or equivalent</text>
</g>
<g font-size="6.1">
<text x="12.5" y="15.8">control dimension</text>
<text x="25.1" y="193.1">red surface:</text>
<text x="25.1" y="207.4">yellow surface:</text>
<text x="25.1" y="228.8">blue surface:</text>
</g>
<g font-size="5.5">
<text x="28.3" y="9.6">1</text>
<text x="76.5" y="9.6">2</text>
<text x="125.2" y="9.6">3</text>
<text x="173.7" y="9.6">4</text>
<text x="222.5" y="9.6">5</text>
<text x="271.3" y="9.6">6</text>
<text x="319.9" y="9.6">7</text>
<text x="368.6" y="9.6">8</text>
<text x="417.2" y="9.6">9</text>
<text x="464.9" y="9.6">10</text>
<text x="514" y="9.6">11</text>
<text x="562.2" y="9.6">12</text>
<text x="5.7" y="32.8">A</text>
<text x="584.7" y="32.8">A</text>
<text x="5.9" y="84.1">B</text>
<text x="584.9" y="84.1">B</text>
<text x="6.2" y="135.2">C</text>
<text x="585.2" y="135.2">C</text>
<text x="5.8" y="186.5">D</text>
<text x="584.8" y="186.5">D</text>
<text x="6.1" y="237.8">E</text>
<text x="585.1" y="237.8">E</text>
<text x="6.1" y="289">F</text>
<text x="585.1" y="289">F</text>
<text x="6" y="340.2">G</text>
<text x="585" y="340.2">G</text>
<text x="5.9" y="391.5">H</text>
<text x="584.9" y="391.5">H</text>
<text x="28.3" y="414.6">1</text>
<text x="76.5" y="414.6">2</text>
<text x="125.2" y="414.6">3</text>
<text x="173.7" y="414.6">4</text>
<text x="222.5" y="414.6">5</text>
<text x="271.3" y="414.6">6</text>
<text x="319.9" y="414.6">7</text>
<text x="368.6" y="414.6">8</text>
<text x="417.2" y="414.6">9</text>
<text x="464.9" y="414.6">10</text>
<text x="514" y="414.6">11</text>
<text x="562.2" y="414.6">12</text>
</g>
<g font-size="5.4">
<text x="550.7" y="366.2">EN-AW6061</text>
<text x="573.8" y="398.6">1 / 1</text>
<text x="575.2" y="405.2">A2</text>
</g>
<g font-size="5.2">
<text x="215.8" y="77.4" transform="rotate(-35 215.8 77.4)">⌀</text>
<text x="443.2" y="130.1" transform="rotate(-90 443.2 130.1)">⌀</text>
<text x="453.8" y="130.7" transform="rotate(-90 453.8 130.7)">⌀</text>
<text x="287.5" y="132.9" transform="rotate(-90 287.5 132.9)">⌀</text>
<text x="306.1" y="134.9" transform="rotate(-90 306.1 134.9)">⌀</text>
<text x="264.9" y="179.6">○</text>
<text x="264.9" y="187.6">◎</text>
</g>
<g font-size="5">
<text x="394.5" y="379.4">TI085-052-070</text>
<text x="394.5" y="387.9">stator assembly</text>
<text x="394.5" y="396.9">Redesign 2025</text>
<text x="394.5" y="405.4">formula student</text>
</g>
<g font-size="4.3">
<text x="461" y="343.4">unmeasured edges 0,3x45°</text>
<text x="524.3" y="343.7">general tolerances ISO 2768-mK</text>
</g>
<text font-size="4.1" fill="#f00" x="411.9" y="367.1">Elektromotoren</text>
<text font-size="4" x="538.5" y="370.8">weight:</text>
<g font-size="3.9">
<text x="542.1" y="15">REVISIONSVERLAUF</text>
<text x="531.7" y="19.3">REV.</text>
<text x="540.3" y="19.3">INDEX</text>
<text x="551.9" y="19.3">DATUM</text>
<text x="565.1" y="19.3">GENEHMIGT</text>
<text x="305.8" y="116.6" transform="rotate(-90 305.8 116.6)">0,01</text>
<text x="450.9" y="119.4" transform="rotate(-90 450.9 119.4)">+0</text>
<text x="454.2" y="119.4" transform="rotate(-90 454.2 119.4)">-1</text>
<text x="284.8" y="121.6" transform="rotate(-90 284.8 121.6)">+ 0,03</text>
<text x="287.9" y="121.6" transform="rotate(-90 287.9 121.6)">+ 0</text>
<text x="293.1" y="121.6" transform="rotate(-90 293.1 121.6)">+ 0</text>
<text x="296.4" y="121.6" transform="rotate(-90 296.4 121.6)">- 1</text>
<text x="527" y="248.5" transform="rotate(-90 527 248.5)">0,2</text>
<text x="497.5" y="302.2">0,2</text>
<text x="399.3" y="346.7">Autodesk</text>
<text x="522" y="347.4">0,5</text>
<text x="534.4" y="347.4">3</text>
<text x="544.6" y="347.4">6</text>
<text x="554.5" y="347.4">30</text>
<text x="565.3" y="347.4">120</text>
<text x="575.9" y="347.4">400</text>
<text x="400.2" y="351.1">Inventor</text>
<text x="454.4" y="350.2">Ra 12,5</text>
<text x="472.2" y="350.2">Ra 3,2</text>
<text x="489.9" y="350.2">Ra 1,6</text>
<text x="507.7" y="350.2">Ra 0,8</text>
<text x="522" y="351.4">-3</text>
<text x="532.8" y="351.4">-6</text>
<text x="543.2" y="351.4">-30</text>
<text x="553" y="351.4">-120</text>
<text x="563.8" y="351.4">-400</text>
<text x="574.4" y="351.4">-1000</text>
<text x="494.7" y="359.6">scale:</text>
<text x="523.6" y="354.5">0,1</text>
<text x="525.7" y="359.6">item no.:</text>
<text x="534.4" y="354.5">0,1</text>
<text x="545.1" y="354.5">0,2</text>
<text x="556" y="354.5">0,3</text>
<text x="566.8" y="354.5">0,5</text>
<text x="577.7" y="354.5">0,8</text>
<text x="495" y="365.7">dimension:</text>
<text x="536.5" y="365.7">material:</text>
<text x="408" y="370.9">74842 Billigheim/Allfeld</text>
<text x="494.9" y="376.2">title:</text>
<text x="458.9" y="379.6">26.09.2024Niklas.Fischer</text>
<text x="494.7" y="396.5">drawing number:</text>
</g>
<g font-size="3.4">
<text x="455.4" y="399.3">All rights reserved</text>
<text x="564.3" y="398.1">sheet:</text>
<text x="454.9" y="403.3">conform to ISO 16016</text>
<text x="564.3" y="404.5">format:</text>
</g>
<g font-size="3.2">
<text x="305.8" y="119.6" transform="rotate(-90 305.8 119.6)">±</text>
<text x="527" y="251.4" transform="rotate(-90 527 251.4)">±</text>
<text x="494.5" y="302.2">±</text>
<text x="520.5" y="354.5">±</text>
<text x="531.3" y="354.5">±</text>
<text x="542.2" y="354.5">±</text>
<text x="553" y="354.5">±</text>
<text x="563.8" y="354.5">±</text>
<text x="574.6" y="354.5">±</text>
</g>
<g font-size="3">
<text x="413.5" y="346.7">®</text>
<text x="412.6" y="351.1">®</text>
<text x="394.5" y="375.1">type/theme:</text>
<text x="464.1" y="375.4">date</text>
<text x="481.3" y="375.1">name</text>
<text x="394.5" y="383.1">category:</text>
<text x="448" y="383.6">approved</text>
<text x="449.9" y="379.4">drawn</text>
<text x="448.1" y="388.4">standard</text>
<text x="394.5" y="392.2">project:</text>
<text x="394.5" y="401.2">customer:</text>
</g>
<g font-size="2.3">
<text x="453.6" y="357.7">Fischer Elektromotoren GmbH</text>
<text x="456.9" y="363.2">74842 Billigheim/Allfeld</text>
<text x="459.4" y="360.5">Schützenstrasse 19</text>
<text x="460.2" y="366">Tel: 06265/9222-0</text>
<text x="452.3" y="371.5">info@fischer-elektromotoren.de</text>
<text x="459.3" y="368.7">Fax: 06265/9222-22</text>
<text x="394.7" y="409.2">C:\Vault\KONSTRUKTION\Fischer\Formula Student\2025 Redesign\2D-Zeichnungen\154523.idw</text>
</g>
</svg>
